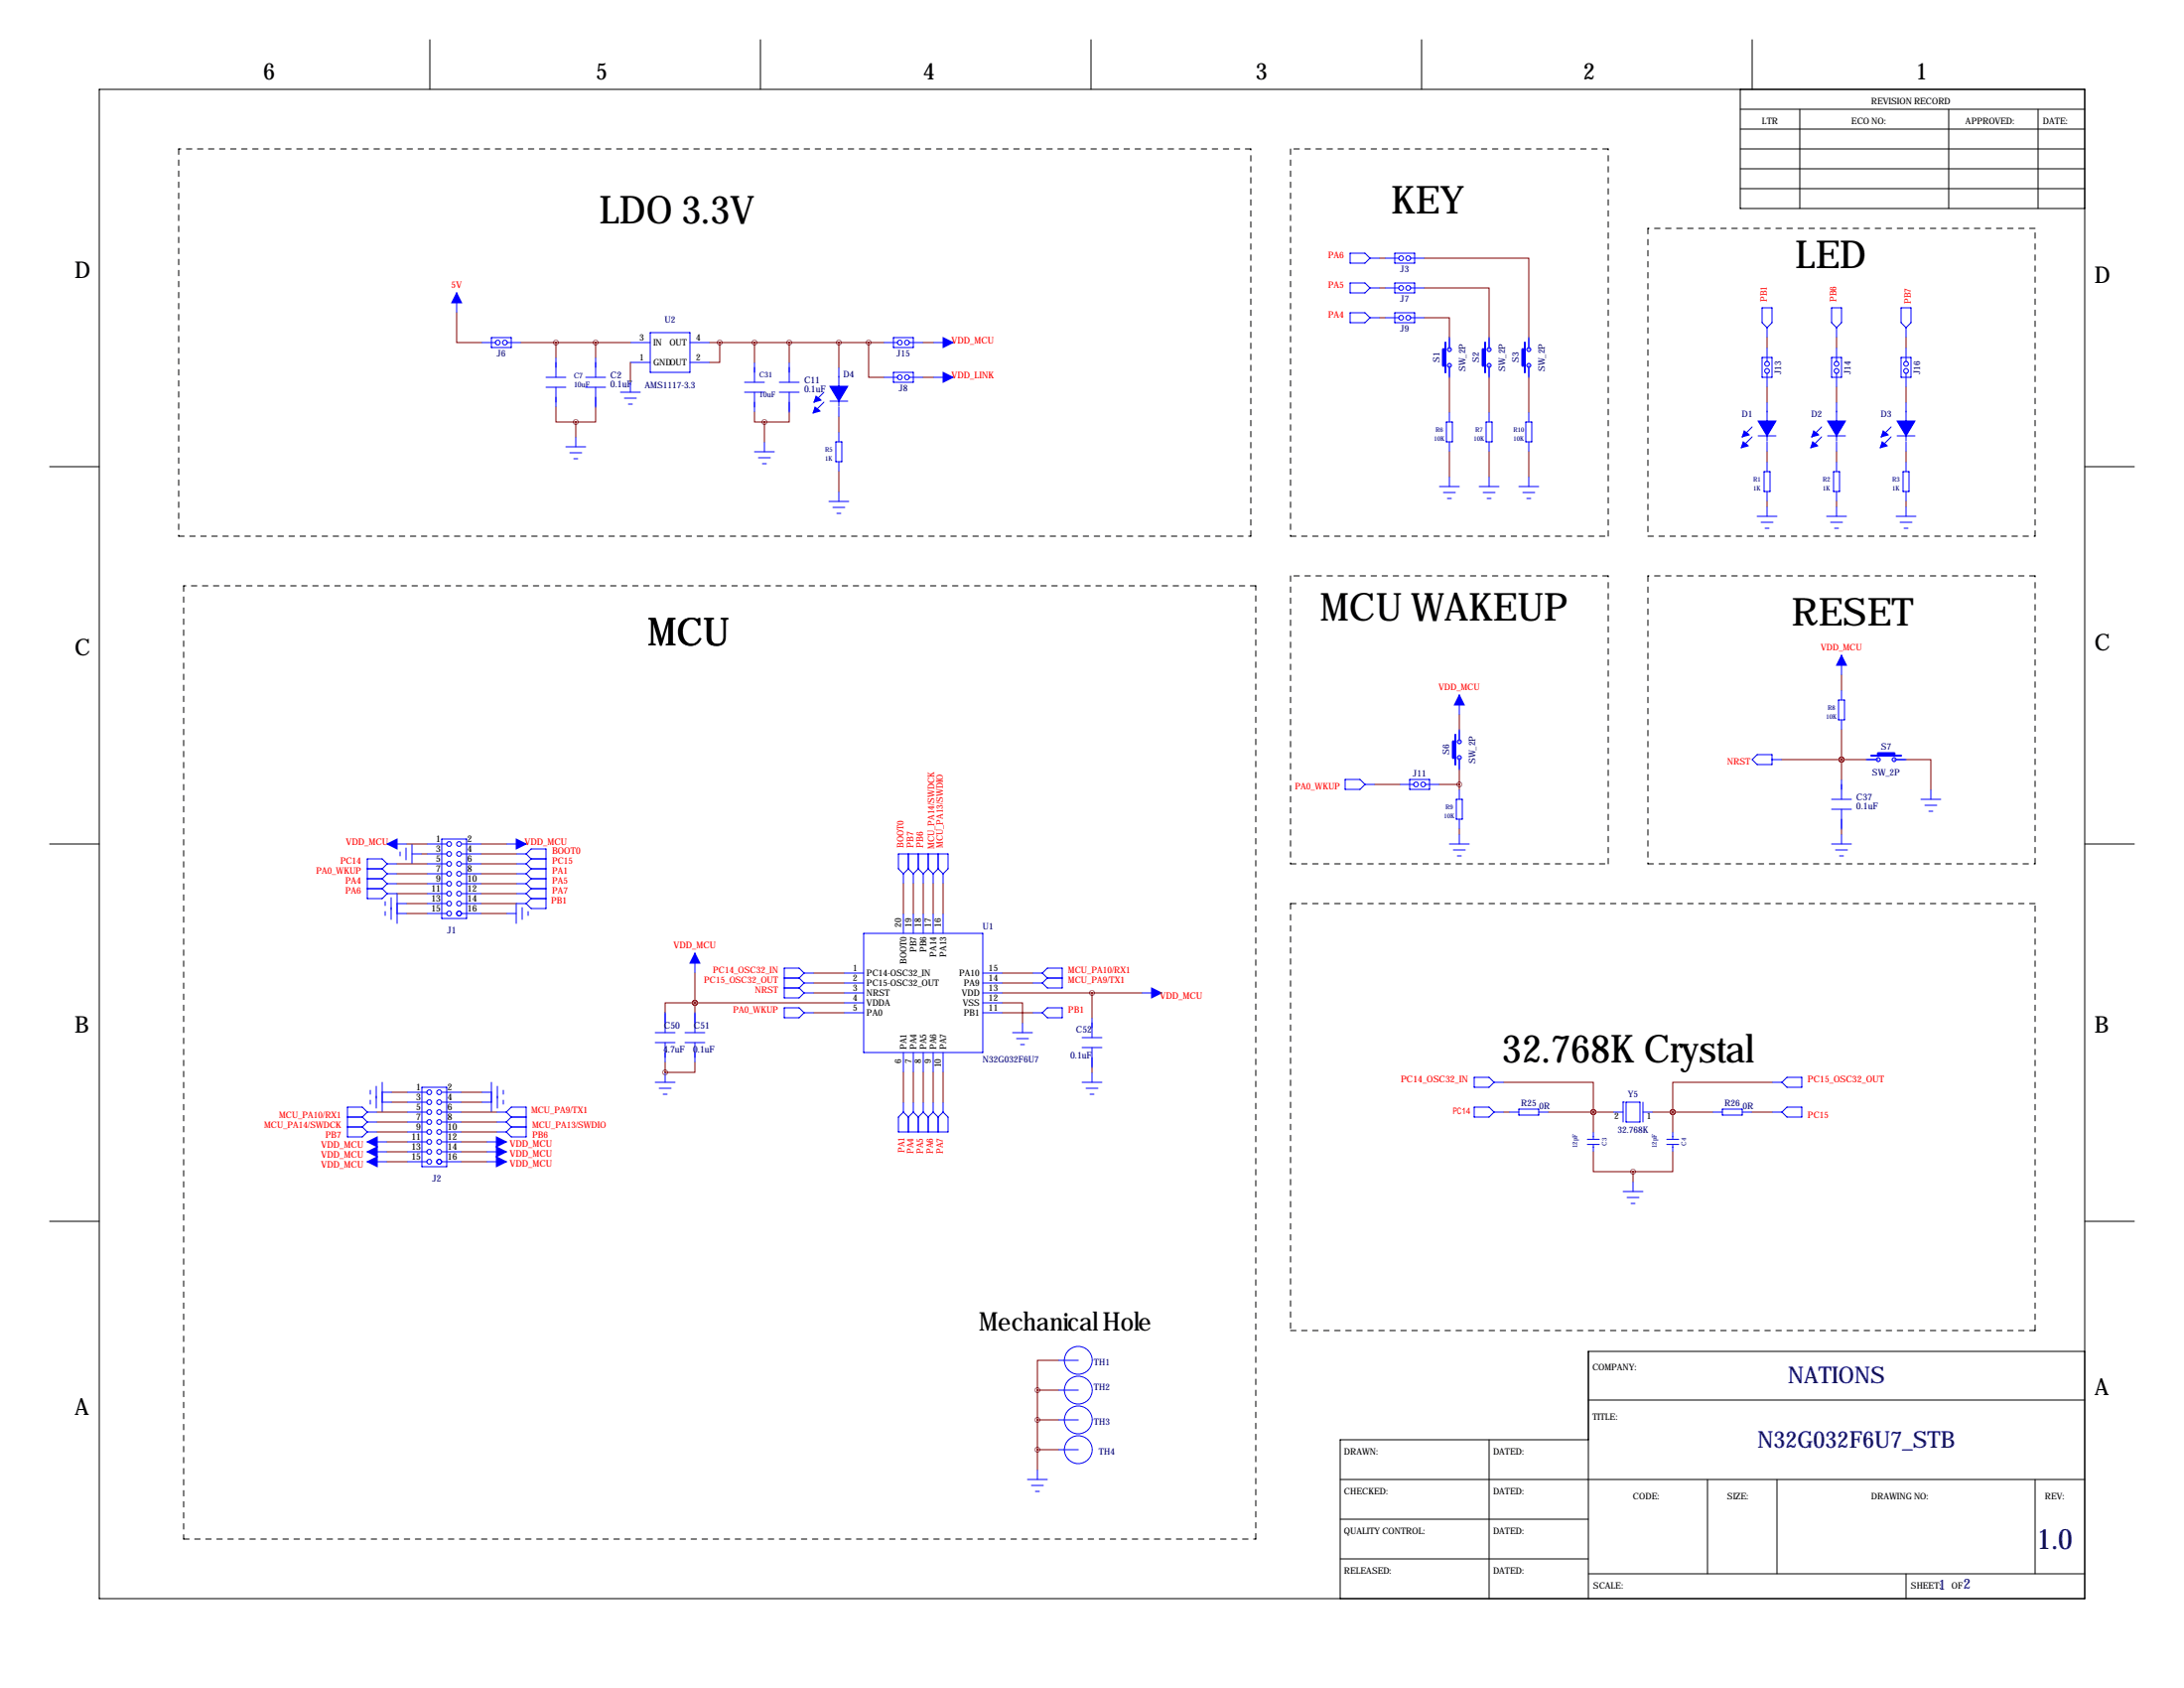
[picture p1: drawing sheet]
<svg xmlns="http://www.w3.org/2000/svg" width="559mm" height="432mm" viewBox="0 0 559 432" stroke-linecap="round" stroke-linejoin="round" font-family="sans-serif">
<g fill="none" stroke="#000" stroke-width=".25">
<path d="M110 10.2v12.7M194.6 10.2v12.7M279.1 10.2v12.7M363.7 10.2v12.7M448.3 10.2v12.7M25.4 22.9h508v386h-508zM445.3 38.1h88.1M445.3 27.9h88.1M445.3 33h88.1M445.3 22.9v30.4h88.1M460.5 27.9v25.4M498.6 27.9v25.4"/>
<path d="M521.5 27.9v25.4M445.3 43.2h88.1M445.3 48.3h88.1M12.7 119.4h12.7M533.4 119.4h12.7M12.7 215.9h12.7M533.4 215.9h12.7M12.7 312.4h12.7M533.4 312.4h12.7M406.4 358.1h127M533.4 345.7h-127v63.2M342.9 378.5h190.5"/>
<path d="M381 368.3v40.6M406.4 368.3h-63.5v40.6M436.9 378.5v24.1M454.7 378.5v24.1M520.7 378.5v24.1M342.9 388.6h63.5M342.9 398.8h63.5M406.4 402.6h127M487.7 402.6v6.3"/>
</g>
<g fill="none" stroke="#000" stroke-width=".25" stroke-dasharray="1.4 1.4">
<path d="M45.7 38.1v99.1M320 38.1h-274.3M330.2 38.1v99.1M411.5 38.1h-81.3M421.6 58.4v78.8M520.7 58.4h-99.1M45.7 137.2h274.3M320 137.2v-99.1M330.2 137.2h81.3M411.5 137.2v-99.1M421.6 137.2h99.1M520.7 137.2v-78.8"/>
<path d="M47 149.9v243.8M321.3 149.9h-274.3M330.2 147.3v73.7M411.5 147.3h-81.3M421.6 147.3v73.7M520.7 147.3h-99.1M330.2 221h81.3M330.2 231.1v109.3M411.5 221v-73.7M421.6 221h99.1M520.7 221v-73.7M520.7 231.1h-190.5"/>
<path d="M330.2 340.4h190.5M520.7 340.4v-109.3M47 393.7h274.3M321.3 393.7v-243.8"/>
</g>
<g fill="none" stroke="#00f" stroke-width=".25">
<path d="M116.8 74.9v5.1M345.4 64.8h3.8l1.3 1.2-1.3 1.3h-3.8zM345.4 72.4h3.8l1.3 1.3-1.3 1.2h-3.8zM350.5 66h2.6M350.5 73.7h2.6M354.3 66h3.6M354.3 73.7h3.6M356.9 64.8h5v2.5h-5zM356.9 72.4h5v2.5h-5zM360.9 66h3.6M360.9 73.7h3.6M450.8 78.7h2.6v3.9l-1.3 1.2-1.3-1.2z"/>
<path d="M468.6 78.7h2.6v3.9l-1.3 1.2-1.3-1.2zM486.4 78.7h2.5v3.9l-1.2 1.2-1.3-1.2zM123.2 87.6h3.5M125.7 86.4h5.1v2.5h-5.1zM129.8 87.6h3.5M139.7 96.5h5.1M139.7 99.1h5.1M142.2 91.4v5.1M142.2 99.1v5M149.9 96.5h5M149.9 99.1h5M152.4 91.4v5.1"/>
<path d="M152.4 99.1v5M161.3 87.6h5.1M161.3 92.7h5.1M161.3 97.8v2.5M166.4 85.1h10.1v10.1h-10.1zM176.5 87.6h5.1M176.5 92.7h5.1M190.5 97.8h5.1M193 92.7v5.1M199.4 97.8h5.1M201.9 92.7v5.1M214.6 94v9.9"/>
<path d="M226.1 96.5h3.5M226.1 87.6h3.5M228.6 95.2h5.1v2.6h-5.1zM228.6 86.4h5.1v2.5h-5.1zM232.7 96.5h3.5M232.7 87.6h3.5M238.8 96.5h5M238.8 87.6h5M345.4 80h3.8l1.3 1.3-1.3 1.3h-3.8zM350.5 81.3h2.6M354.3 81.3h3.6M356.9 80h5v2.6h-5z"/>
<path d="M360.9 81.3h3.6M370.8 86.4v3M370.8 93.5v3M381 86.4v3M381 93.5v3M391.2 86.4v3M391.2 93.5v3M450.8 91.4h2.6v5.1h-2.6zM452.1 83.8v2.6M452.1 88.9v3.6M452.1 95.5v3.6M468.6 91.4h2.6v5.1h-2.6z"/>
<path d="M469.9 83.8v2.6M469.9 88.9v3.6M469.9 95.5v3.6M486.4 91.4h2.5v5.1h-2.5zM487.7 83.8v2.6M487.7 88.9v3.6M487.7 95.5v3.6M144.8 114.3h5.1M145.8 115.8h3M146.8 117.3h1M147.3 111.8v2.5M158.7 100.3h5.1"/>
<path d="M159.8 101.9h3M160.8 103.4h1M190.5 100.3h5.1M193 100.3v5.1M193 115.6h5.1M194.1 117.1h3M195.1 118.6h1M195.6 113v2.6M199.4 100.3h5.1M201.9 100.3v5.1M210.8 100.3l-2.5 2.6M210.8 102.9l-2.5 2.5"/>
<path d="M212.3 102.6h4.6M213.9 113h1.5v5.1h-1.5zM214.6 104.1v2.6M214.6 110.5v2.5M214.6 118.1v2.5M370.1 107.9h1.5v5.1h-1.5zM370.8 105.4v2.5M370.8 113v2.6M380.2 107.9h1.6v5.1h-1.6zM381 105.4v2.5M381 113v2.6M390.4 107.9h1.5v5.1h-1.5z"/>
<path d="M391.2 105.4v2.5M391.2 113v2.6M448.3 109.2l-2.5 2.6M448.3 111.8l-2.5 2.5M449.8 111.5h4.6M452.1 102.9v9.9M452.1 113v2.6M452.1 118.1v2.5M466.1 109.2l-2.6 2.6M466.1 111.8l-2.6 2.5M467.6 111.5h4.6M469.9 102.9v9.9"/>
<path d="M469.9 113v2.6M469.9 118.1v2.5M483.9 109.2l-2.6 2.6M483.9 111.8l-2.6 2.5M485.4 111.5h4.6M487.7 102.9v9.9M487.7 113v2.6M487.7 118.1v2.5M212.1 128.3h5.1M213.1 129.8h3.1M214.1 131.3h1M214.6 125.7v2.6"/>
<path d="M368.3 124.5h5.1M369.3 126h3.1M370.3 127.5h1M370.8 121.9v2.6M378.5 124.5h5M379.5 126h3M380.5 127.5h1M381 121.9v2.6M388.6 124.5h5.1M389.6 126h3.1M390.7 127.5h1M391.2 121.9v2.6"/>
<path d="M449.6 132.1h5.1M450.6 133.6h3M451.4 120.6h1.5v5.1h-1.5zM451.6 135.1h1M452.1 125.7v2.6M452.1 129.5v2.6M467.4 132.1h5M468.4 133.6h3M469.1 120.6h1.6v5.1h-1.6zM469.4 135.1h1M469.9 125.7v2.6M469.9 129.5v2.6"/>
<path d="M485.1 132.1h5.1M486.2 133.6h3M486.9 120.6h1.5v5.1h-1.5zM487.2 135.1h1M487.7 125.7v2.6M487.7 129.5v2.6M373.4 177.8v5.1M470.4 179.1h1.5v5h-1.5zM471.2 167.6v5.1M471.2 176.5v2.6M344.2 199.4h3.8l1.2 1.3-1.2 1.2h-3.8zM360.7 199.4h5.1v2.5h-5.1z"/>
<path d="M373.4 186.7v3M373.4 193.8v3M449.6 193h3.8v2.6h-3.8l-1.3-1.3zM453.4 194.3h2.5M471.2 184.1v2.6M471.2 199.4v5.1M477.5 194.3h3.1M484.6 194.3h3.1M99.1 215.9h5M102.4 217.9v1M103.9 216.9v3.1M105.4 218.4h2.5"/>
<path d="M105.4 215.9v5.1M109.2 215.9h5.1M109.2 218.4h5.1M113 214.6h6.4v20.3h-6.4zM118.1 215.9h5.1M118.1 218.4h5.1M129.5 215.9h5.1M132.1 218.4h2.5M134.6 218.4l1.3-1.2h3.8v15.2h-3.8l-1.3-1.3M134.6 218.4l1.3 1.3M135.9 219.7h3.8M135.9 219.7l-1.3 1.3"/>
<path d="M232.4 218.4v3.8M234.9 218.4v3.8M237.5 218.4v3.8M240 218.4v3.8M349.2 200.7h2.6M358.1 200.7h3.6M364.7 200.7h3.6M370.8 215.9h5.1M371.9 217.4h3M372.6 204.5h1.5v5h-1.5zM372.9 218.9h1M373.4 201.9v2.6"/>
<path d="M373.4 209.5v2.6M373.4 213.4v2.5M468.6 204.5h5.1M468.6 207h5.1M468.6 215.9h5.1M469.6 217.4h3.1M470.7 218.9h1M471.2 207v5.1M471.2 213.4v2.5M491.5 204.5h5.1M492.5 206h3.1M493.5 207.5h1"/>
<path d="M494 201.9v2.6M94 224.8h3.8M94 222.2h3.8M94 227.3h3.8M97.8 222.2l1.3 1.3M97.8 224.8l1.3 1.3M97.8 227.3l1.3 1.3M98.6 230.6v1M98.6 233.2v1M99.1 221h2.5M99.1 223.5h2.5M99.1 226.1h2.5"/>
<path d="M99.1 228.6h2.5v7.6M99.1 223.5l-1.3 1.3M99.1 221l-1.3-1.3h-3.8v10.2h3.8l1.3-1.3M99.1 226.1l-1.3 1.2M99.1 221l-1.3 1.2M100.1 229.6v5.6M101.6 231.1h2.5M101.6 233.7h2.5M109.2 221h5.1M109.2 223.5h5.1M109.2 226.1h5.1M109.2 228.6h5.1"/>
<path d="M109.2 231.1h5.1M109.2 233.7h5.1M118.1 221h5.1M118.1 223.5h5.1M118.1 226.1h5.1M118.1 228.6h5.1M118.1 231.1h5.1M118.1 233.7h5.1M129.5 233.7h2.6M132.1 221h2.5M132.1 223.5h2.5M132.1 226.1h2.5"/>
<path d="M132.1 228.6h2.5M133.6 232.2v3M134.6 231.1h-2.5v5.1M134.6 223.5l1.3 1.3M134.6 226.1l1.3 1.2M134.6 228.6l1.3 1.3M134.6 221l1.3 1.2M135.1 233.2v1M135.9 224.8h3.8M135.9 222.2h3.8M135.9 222.2l-1.3 1.3M135.9 227.3h3.8"/>
<path d="M135.9 224.8l-1.3 1.3M135.9 229.9h3.8M135.9 227.3l-1.3 1.3M135.9 229.9l-1.3 1.2M221 238.8h30.5v30.4h-30.5zM231.1 223.5v2.6M231.1 233.7v5.1M231.1 223.5l-1.2-1.3v-3.8h12.7v3.8l-1.3 1.3M232.4 222.2l-1.3 1.3M232.4 222.2l1.3 1.3M233.7 223.5v2.6M233.7 233.7v5.1"/>
<path d="M234.9 222.2l-1.2 1.3M234.9 222.2l1.3 1.3M236.2 223.5v2.6M236.2 233.7v5.1M237.5 222.2l-1.3 1.3M237.5 222.2l1.3 1.3M238.8 223.5v2.6M238.8 233.7v5.1M240 222.2l1.3 1.3M240 222.2l-1.2 1.3M241.3 223.5v2.6M241.3 233.7v5.1"/>
<path d="M170.2 259.1v5.1M177.8 243.8v5.1M177.8 259.1v5.1M200.7 250.2h3.8M200.7 257.8h3.8l1.2 1.3-1.2 1.2h-3.8zM200.7 252.7h3.8M204.5 252.7l1.2 1.3M204.5 250.2l1.2 1.3M205.7 248.9h2.6M205.7 251.5h2.6M205.7 254h2.6M205.7 259.1h2.6"/>
<path d="M205.7 248.9l-1.2 1.3M205.7 248.9l-1.2-1.3h-3.8v7.7h3.8l1.2-1.3M205.7 251.5l-1.2 1.2M215.9 248.9h5.1M215.9 251.5h5.1M215.9 254h5.1M215.9 256.5h5.1M215.9 259.1h5.1M251.5 248.9h5M251.5 251.5h5M251.5 254h5M251.5 256.5h5"/>
<path d="M251.5 259.1h5M264.2 248.9h2.5M264.2 251.5h2.5M264.2 259.1h2.5M266.7 248.9l1.3-1.3h3.8v5.1h-3.8l-1.3-1.2M266.7 248.9l1.3 1.3M268 250.2h3.8M268 257.8h3.8v2.5h-3.8l-1.3-1.2zM268 250.2l-1.3 1.3M292.1 254h5.1M94.7 278.9v1M96.3 277.9v5.6"/>
<path d="M97.8 279.4h2.5M97.8 276.9v7.6M104.1 279.4h5.1M107.9 278.1h6.4v20.3h-6.4zM113 279.4h5.1M123.2 279.4h2.5M125.7 276.9v7.6M127.3 277.9v5.6M128.8 278.9v1M167.6 266.7h5.1M167.6 264.2h5.1M167.6 276.9h5.1"/>
<path d="M168.7 278.4h3M169.7 279.9h1M170.2 266.7v5.1M170.2 274.3v2.6M175.3 266.7h5M175.3 264.2h5M177.8 266.7v5.1M231.1 269.2v5.1M233.7 269.2v5.1M236.2 269.2v5.1M238.8 269.2v5.1M241.3 269.2v5.1"/>
<path d="M259.1 264.2h5.1M260.1 265.7h3M261.1 267.2h1M261.6 261.6v2.6M276.9 265.4h5M276.9 268h5M276.9 276.9h5M277.9 278.4h3M278.9 279.9h1M279.4 260.3v5.1M279.4 268v5M279.4 274.3v2.6"/>
<path d="M377.2 275.6h3.8l1.3 1.3-1.3 1.2h-3.8zM382.3 276.9h2.5M453.4 276.9h2.5M457.2 275.6h3.8v2.5h-3.8l-1.3-1.2zM88.9 285.8h3.8M88.9 288.3h3.8M92.7 285.8l1.3 1.2M92.7 288.3l1.3 1.3M94 287h2.5M94 284.5h2.5M94 289.6h2.5M94 292.1h5.1"/>
<path d="M94 294.6h5.1M94 297.2h5.1M94 284.5l-1.3-1.3h-3.8v7.6h3.8l1.3-1.2M94 284.5l-1.3 1.3M94 287l-1.3 1.3M94.7 281.4v1M97.8 281.9h2.5M104.1 281.9h5.1M104.1 287h5.1M104.1 284.5h5.1M104.1 289.6h5.1M104.1 292.1h5.1"/>
<path d="M104.1 294.6h5.1M104.1 297.2h5.1M113 281.9h5.1M113 287h5.1M113 284.5h5.1M113 289.6h5.1M113 292.1h5.1M113 294.6h5.1M113 297.2h5.1M123.2 281.9h2.5M124.5 292.1h5M124.5 294.6h5"/>
<path d="M124.5 297.2h5M127 287h2.5M127 284.5h2.5M127 289.6h2.5M128.8 281.4v1M129.5 284.5l1.3-1.3h3.8v7.6h-3.8l-1.3-1.2M129.5 287l1.3 1.3M129.5 284.5l1.3 1.3M130.8 285.8h3.8M130.8 285.8l-1.3 1.2M130.8 288.3h3.8M130.8 288.3l-1.3 1.3"/>
<path d="M231.1 281.9v2.6M231.1 284.5l-1.2 1.3v3.8h12.7v-3.8l-1.3-1.3M231.1 284.5l1.3 1.3M232.4 285.8v3.8M233.7 281.9v2.6M233.7 284.5l1.2 1.3M233.7 284.5l-1.3 1.3M234.9 285.8v3.8M236.2 281.9v2.6M236.2 284.5l1.3 1.3M236.2 284.5l-1.3 1.3M237.5 285.8v3.8"/>
<path d="M238.8 281.9v2.6M238.8 284.5l1.2 1.3M238.8 284.5l-1.3 1.3M240 285.8v3.8M241.3 281.9v2.6M241.3 284.5l-1.3 1.3M377.2 283.2h3.8l1.3 1.3-1.3 1.3h-3.8zM382.3 284.5h2.5M386.1 284.5h2.5M388.6 283.7h5.1v1.5h-5.1zM393.7 284.5h2.5M406.1 292.8h3.1"/>
<path d="M406.1 291.4h3.1M407.7 289.6v1.8M407.7 292.8v1.8M412.7 284.5h2.6M415.3 281.9h.1M415.3 281.9v5.1M416.1 281.9h3.5v5.1h-3.5zM420.4 281.9v5.1M420.4 284.5h2.5M426.5 292.8h3M426.5 291.4h3M428 289.6v1.8"/>
<path d="M428 292.8v1.8M438.1 284.5h2.6M440.7 283.7h5.1v1.5h-5.1zM445.8 284.5h2.5M453.4 284.5h2.5M457.2 283.2h3.8v2.6h-3.8l-1.3-1.3zM415.3 304.8h5.1M416.3 306.3h3.1M417.3 307.8h1M417.8 302.3v2.5M270.8 348h5.1M270.8 355.6h5.1"/>
<path d="M262.9 378.5h5.1M263.9 380h3.1M265.4 375.9v2.6M270.8 363.2h5.1M270.8 370.8h5.1M264.9 381.5h1"/>
<circle cx="358.5" cy="73.7" r=".61"/>
<circle cx="358.5" cy="66" r=".61"/>
<circle cx="360.3" cy="73.7" r=".61"/>
<circle cx="360.3" cy="66" r=".61"/>
<circle cx="127.4" cy="87.6" r=".61"/>
<circle cx="129.2" cy="87.6" r=".61"/>
<circle cx="230.2" cy="87.6" r=".61"/>
<circle cx="230.2" cy="96.5" r=".61"/>
<circle cx="232.1" cy="87.6" r=".61"/>
<circle cx="232.1" cy="96.5" r=".61"/>
<circle cx="358.5" cy="81.3" r=".61"/>
<circle cx="360.3" cy="81.3" r=".61"/>
<circle cx="370.8" cy="93.5" r=".51"/>
<circle cx="370.8" cy="89.4" r=".51"/>
<circle cx="381" cy="93.5" r=".51"/>
<circle cx="381" cy="89.4" r=".51"/>
<circle cx="391.2" cy="93.5" r=".51"/>
<circle cx="391.2" cy="89.4" r=".51"/>
<circle cx="452.1" cy="93.1" r=".61"/>
<circle cx="452.1" cy="94.9" r=".61"/>
<circle cx="469.9" cy="93.1" r=".61"/>
<circle cx="469.9" cy="94.9" r=".61"/>
<circle cx="487.7" cy="93.1" r=".61"/>
<circle cx="487.7" cy="94.9" r=".61"/>
<circle cx="373.4" cy="193.8" r=".51"/>
<circle cx="373.4" cy="189.7" r=".51"/>
<circle cx="480.6" cy="194.3" r=".51"/>
<circle cx="484.6" cy="194.3" r=".51"/>
<circle cx="114.9" cy="215.9" r=".61"/>
<circle cx="114.9" cy="218.4" r=".61"/>
<circle cx="117.4" cy="215.9" r=".61"/>
<circle cx="117.4" cy="218.4" r=".61"/>
<circle cx="362.3" cy="200.7" r=".61"/>
<circle cx="364.1" cy="200.7" r=".61"/>
<circle cx="114.9" cy="228.6" r=".61"/>
<circle cx="114.9" cy="221" r=".61"/>
<circle cx="114.9" cy="231.1" r=".61"/>
<circle cx="114.9" cy="233.7" r=".61"/>
<circle cx="114.9" cy="223.5" r=".61"/>
<circle cx="114.9" cy="226.1" r=".61"/>
<circle cx="117.4" cy="228.6" r=".61"/>
<circle cx="117.4" cy="221" r=".61"/>
<circle cx="117.4" cy="231.1" r=".61"/>
<circle cx="117.4" cy="233.7" r=".61"/>
<circle cx="117.4" cy="226.1" r=".61"/>
<circle cx="117.4" cy="223.5" r=".61"/>
<circle cx="109.8" cy="279.4" r=".61"/>
<circle cx="112.4" cy="279.4" r=".61"/>
<circle cx="109.8" cy="294.6" r=".61"/>
<circle cx="109.8" cy="281.9" r=".61"/>
<circle cx="109.8" cy="289.6" r=".61"/>
<circle cx="109.8" cy="292.1" r=".61"/>
<circle cx="109.8" cy="284.5" r=".61"/>
<circle cx="109.8" cy="297.2" r=".61"/>
<circle cx="109.8" cy="287" r=".61"/>
<circle cx="112.4" cy="294.6" r=".61"/>
<circle cx="112.4" cy="281.9" r=".61"/>
<circle cx="112.4" cy="289.6" r=".61"/>
<circle cx="112.4" cy="292.1" r=".61"/>
<circle cx="112.4" cy="297.2" r=".61"/>
<circle cx="112.4" cy="284.5" r=".61"/>
<circle cx="112.4" cy="287" r=".61"/>
<circle cx="275.9" cy="355.6" r="3.6"/>
<circle cx="275.9" cy="348" r="3.6"/>
<circle cx="275.9" cy="370.8" r="3.6"/>
<circle cx="275.9" cy="363.2" r="3.6"/>
</g>
<g fill="#00f" stroke="#00f" stroke-width=".25">
<path d="M452.1 107.7h2.3l-2.3 3.8z"/>
<path d="M449.8 107.7h2.3v3.8z"/>
<path d="M446.3 110.2l1.2 1.1-1.7 .5z"/>
<path d="M446 113l1.3 1-1.8 .6z"/>
<path d="M469.9 107.7h2.3l-2.3 3.8z"/>
<path d="M467.6 107.7h2.3v3.8z"/>
<path d="M464.1 110.2l1.2 1.1-1.8 .5z"/>
<path d="M463.8 113l1.3 1-1.8 .6z"/>
<path d="M487.7 107.7h2.3l-2.3 3.8z"/>
<path d="M485.4 107.7h2.3v3.8z"/>
<path d="M481.8 110.2l1.3 1.1-1.8 .5z"/>
<path d="M481.6 113l1.3 1-1.8 .6z"/>
<path d="M214.6 98.8h2.3l-2.3 3.8z"/>
<path d="M212.3 98.8h2.3v3.8z"/>
<path d="M208.8 101.3l1.3 1.1-1.8 .5z"/>
<path d="M208.5 104.1l1.3 1.1-1.8 .5z"/>
<path d="M471.2 167.6l1.2 2.6h-2.5z"/>
<path d="M373.4 177.8l1.2 2.5h-2.5z"/>
<path d="M241.3 86.4l2.5 1.2-2.5 1.3z"/>
<path d="M116.8 74.9l1.3 2.6h-2.5z"/>
<path d="M241.3 95.2l2.5 1.3-2.5 1.3z"/>
<path d="M127 293.4l2.5 1.2-2.5 1.3z"/>
<path d="M94 294.6l2.5-1.2v2.5z"/>
<path d="M132.1 214.6l2.5 1.3-2.5 1.3z"/>
<path d="M99.1 215.9l2.5-1.3v2.6z"/>
<path d="M127 295.9l2.5 1.3-2.5 1.2z"/>
<path d="M94 297.2l2.5-1.3v2.5z"/>
<path d="M177.8 243.8l1.3 2.6h-2.6z"/>
<path d="M294.6 252.7l2.6 1.3-2.6 1.3z"/>
<path d="M127 290.8l2.5 1.3-2.5 1.3z"/>
<path d="M94 292.1l2.5-1.3v2.6z"/>
</g>
<path d="M369.8 87.6v7.6M380 87.6v7.6M390.1 87.6v7.6M372.4 188v7.6M478.8 193.3h7.6" fill="none" stroke="#00f" stroke-width=".51"/>
<path d="M369.3 89.4v4.1M379.5 89.4v4.1M389.6 89.4v4.1M371.9 189.7v4.1M480.6 192.8h4" fill="none" stroke="#00f" stroke-width=".76"/>
<g fill="none" stroke="#800000" stroke-width=".25">
<path d="M353.1 66h1.2M353.1 73.7h1.2M364.5 73.7h16.5v12.7M364.5 66h26.7v20.4M116.8 80v7.6h6.4M133.3 87.6h28M142.2 87.6v3.8M152.4 87.6v3.8M161.3 92.7v5.1M181.6 87.6h44.5M184.1 87.6v5.1h-2.5M193 87.6v5.1"/>
<path d="M201.9 87.6v5.1M214.6 87.6v6.4M222.2 87.6v8.9h3.9M236.2 87.6h2.6M236.2 96.5h2.6M353.1 81.3h1.2M364.5 81.3h6.3v5.1M370.8 96.5v8.9M381 96.5v8.9M391.2 96.5v8.9M452.1 86.4v2.5M452.1 99.1v3.8"/>
<path d="M469.9 86.4v2.5M469.9 99.1v3.8M487.7 86.4v2.5M487.7 99.1v3.8M142.2 104.1v3.8h5.1M147.3 107.9v3.9M152.4 104.1v3.8h-5.1M193 105.4v2.5h2.6M195.6 107.9v5.1M201.9 105.4v2.5h-6.3M214.6 106.7v3.8M370.8 115.6v6.3"/>
<path d="M381 115.6v6.3M391.2 115.6v6.3M452.1 115.6v2.5M469.9 115.6v2.5M487.7 115.6v2.5M214.6 120.6v5.1M452.1 128.3v1.2M469.9 128.3v1.2M487.7 128.3v1.2M471.2 172.7v3.8M373.4 182.9v3.8M373.4 196.8v5.1"/>
<path d="M455.9 194.3h21.6M471.2 194.3h.1M471.2 186.7v12.7M487.7 194.3h6.3v7.6M104.1 215.9h5.1M107.9 218.4h1.3M123.2 215.9h6.3M123.2 218.4h8.9M351.8 200.7h6.3M368.3 200.7h5.1M373.4 212.1v1.3M471.2 212.1v1.3"/>
<path d="M101.6 223.5h7.6M101.6 226.1h7.6M101.6 228.6h7.6M101.6 221h7.6M104.1 231.1h5.1M104.1 233.7h5.1M123.2 223.5h8.9M123.2 226.1h8.9M123.2 228.6h8.9M123.2 231.1h8.9M123.2 233.7h6.3M123.2 221h8.9"/>
<path d="M231.1 226.1v7.6M233.7 226.1v7.6M236.2 226.1v7.6M238.8 226.1v7.6M241.3 226.1v7.6M177.8 256.5h-7.6v2.6M177.8 256.5h.1M177.8 256.5h38.1M177.8 248.9v10.2M208.3 248.9h7.6M208.3 254h7.6M208.3 251.5h7.6"/>
<path d="M208.3 259.1h7.6M256.5 254h22.9M256.5 256.5h5.1v5.1M256.5 248.9h7.7M256.5 251.5h7.7M256.5 259.1h7.7M279.4 254h12.7M279.4 254v6.3M100.3 279.4h3.8M118.1 279.4h5.1M170.2 274.3h.1M170.2 271.8v2.5"/>
<path d="M177.8 271.8v2.5h-7.6M231.1 274.3v7.6M233.7 274.3v7.6M236.2 274.3v7.6M238.8 274.3v7.6M241.3 274.3v7.6M279.4 273v1.3M384.8 276.9h22.9v7.6M453.4 276.9h-25.4v7.6M96.5 284.5h7.6M96.5 287h7.6M96.5 289.6h7.6"/>
<path d="M99.1 294.6h5M99.1 297.2h5M99.1 292.1h5M100.3 281.9h3.8M118.1 284.5h8.9M118.1 287h8.9M118.1 289.6h8.9M118.1 294.6h6.4M118.1 281.9h5.1M118.1 297.2h6.4M118.1 292.1h6.4M384.8 284.5h1.3"/>
<path d="M396.2 284.5h16.5M407.7 294.6v5.1h10.1M407.7 284.5h.1M407.7 284.5v5.1M417.8 299.7v2.6M422.9 284.5h15.2M428 294.6v5.1h-10.2M428 284.5h.1M428 284.5v5.1M448.3 284.5h5.1M265.4 355.6h5.4M265.4 355.6v20.3"/>
<path d="M270.8 348h-5.4v7.6M265.4 370.8h5.4M265.4 363.2h5.4"/>
</g>
<path d="M471.1 194.3a.05 .05 0 0 0 .1 0 .05 .05 0 0 0-.1 0zM471.1 194.3a.05 .05 0 0 0 .1 0 .05 .05 0 0 0-.1 0zM373.3 200.7a.05 .05 0 0 0 .1 0 .05 .05 0 0 0-.1 0zM142.2 87.6a.05 .05 0 0 0 .1 0 .05 .05 0 0 0-.1 0zM184.1 87.6a.05 .05 0 0 0 .1 0 .05 .05 0 0 0-.1 0zM193 87.6a.05 .05 0 0 0 .1 0 .05 .05 0 0 0-.1 0zM214.6 87.6a.05 .05 0 0 0 .1 0 .05 .05 0 0 0-.1 0zM222.2 87.6a.05 .05 0 0 0 .1 0 .05 .05 0 0 0-.1 0zM147.3 108a.05 .05 0 0 0 .1 0 .05 .05 0 0 0-.1 0zM195.5 108a.05 .05 0 0 0 .1 0 .05 .05 0 0 0-.1 0zM201.9 87.6a.05 .05 0 0 0 .1 0 .05 .05 0 0 0-.1 0zM265.4 363.2a.05 .05 0 0 0 .1 0 .05 .05 0 0 0-.1 0zM265.4 355.6a.05 .05 0 0 0 .1 0 .05 .05 0 0 0-.1 0zM265.4 370.8a.05 .05 0 0 0 .1 0 .05 .05 0 0 0-.1 0zM170.1 274.3a.05 .05 0 0 0 .1 0 .05 .05 0 0 0-.1 0zM407.6 284.5a.05 .05 0 0 0 .1 0 .05 .05 0 0 0-.1 0zM427.9 284.5a.05 .05 0 0 0 .1 0 .05 .05 0 0 0-.1 0zM417.8 299.7a.05 .05 0 0 0 .1 0 .05 .05 0 0 0-.1 0zM407.6 284.5a.05 .05 0 0 0 .1 0 .05 .05 0 0 0-.1 0zM427.9 284.5a.05 .05 0 0 0 .1 0 .05 .05 0 0 0-.1 0z" fill="#800000" stroke="#800000" stroke-width="1.3"/>
<g font-size="9.9">
<text x="153.4" y="57.1">LDO 3.3V</text>
<text x="356" y="54.6">KEY</text>
<text x="459.4" y="68.6">LED</text>
<text x="337.8" y="158.8">MCU WAKEUP</text>
<text x="458.5" y="160">RESET</text>
<text x="165.7" y="165.1">MCU</text>
<text x="384.3" y="271.8">32.768K Crystal</text>
</g>
<text font-size="7.3" fill="#000080" x="521.2" y="396.1">1.0</text>
<text font-size="6.6" x="250.4" y="340.4">Mechanical Hole</text>
<g font-size="5.9">
<text x="67.3" y="20.3">6</text>
<text x="152.4" y="20.3">5</text>
<text x="236.2" y="20.3">4</text>
<text x="321.3" y="20.3">3</text>
<text x="405.1" y="20.3">2</text>
<text x="490.2" y="20.3">1</text>
<text x="19" y="71.1">D</text>
<text x="535.9" y="72.4">D</text>
<text x="19" y="167.6">C</text>
<text x="535.9" y="166.4">C</text>
<text x="19" y="264.2">B</text>
<text x="535.9" y="264.2">B</text>
<text x="535.9" y="356.9">A</text>
<text x="19" y="361.9">A</text>
</g>
<g font-size="5.9" fill="#000080">
<text x="457.5" y="353.8">NATIONS</text>
<text x="449.7" y="370.3">N32G032F6U7_STB</text>
</g>
<g font-size="3.6" fill="#000080">
<text x="496.1" y="406.6">1</text>
<text x="502.4" y="406.3">2</text>
</g>
<g font-size="2.4" fill="#f00">
<text x="115.5" y="73.7">5V</text>
<text x="243.5" y="87.9">VDD_MCU</text>
<text x="243.5" y="96.8">VDD_LINK</text>
<text x="88.5" y="216.2">VDD_MCU</text>
<text x="134.3" y="216.2">VDD_MCU</text>
<text x="141.2" y="218.4">BOOT0</text>
<text x="233.7" y="216.9" transform="rotate(-90 233.7 216.9)">PB7</text>
<text x="236.2" y="216.9" transform="rotate(-90 236.2 216.9)">PB6</text>
<text x="172.4" y="242.6">VDD_MCU</text>
<text x="296.8" y="255.6">VDD_MCU</text>
<text x="358.4" y="276.9">PC14_OSC32_IN</text>
<text x="462.5" y="276.9">PC15_OSC32_OUT</text>
<text x="82.2" y="293.7">VDD_MCU</text>
<text x="130.5" y="293.4">VDD_MCU</text>
<text x="82.2" y="296.2">VDD_MCU</text>
<text x="82.2" y="298.8">VDD_MCU</text>
<text x="130.5" y="295.9">VDD_MCU</text>
<text x="130.5" y="298.4">VDD_MCU</text>
</g>
<g font-size="2.4" fill="#000080">
<text x="156.2" y="96.8">C2</text>
<text x="156.2" y="99.1">0.1uF</text>
<text x="205.7" y="98">C11</text>
<text x="205.7" y="100.4">0.1uF</text>
<text x="475" y="204.7">C37</text>
<text x="475" y="207.1">0.1uF</text>
<text x="114.4" y="238.8">J1</text>
<text x="169.9" y="263.2">C50</text>
<text x="177.5" y="263.2">C51</text>
<text x="169.7" y="269.2">4.7uF</text>
<text x="177.3" y="269.2">0.1uF</text>
<text x="275.3" y="264.2">C52</text>
<text x="273.8" y="270.8">0.1uF</text>
<text x="110.6" y="302.3">J2</text>
</g>
<g font-size="2.4">
<text x="111.6" y="215.4">1</text>
<text x="119.6" y="215.4">2</text>
<text x="111.6" y="217.9">3</text>
<text x="111.6" y="220.5">5</text>
<text x="119.6" y="217.9">4</text>
<text x="119.6" y="220.5">6</text>
<text x="111.6" y="223">7</text>
<text x="111.6" y="225.6">9</text>
<text x="119.6" y="223">8</text>
<text x="119.6" y="225.6">10</text>
<text x="110.3" y="228.1">11</text>
<text x="110.3" y="230.6">13</text>
<text x="110.3" y="233.2">15</text>
<text x="119.6" y="228.1">12</text>
<text x="119.6" y="230.6">14</text>
<text x="119.6" y="233.2">16</text>
<text x="106.5" y="278.9">1</text>
<text x="106.5" y="281.4">3</text>
<text x="114.6" y="278.9">2</text>
<text x="114.6" y="281.4">4</text>
<text x="106.5" y="284">5</text>
<text x="106.5" y="286.5">7</text>
<text x="114.6" y="284">6</text>
<text x="114.6" y="286.5">8</text>
<text x="105.2" y="291.6">11</text>
<text x="106.5" y="289.1">9</text>
<text x="114.6" y="289.1">10</text>
<text x="114.6" y="291.6">12</text>
<text x="105.2" y="294.1">13</text>
<text x="105.2" y="296.7">15</text>
<text x="114.6" y="294.1">14</text>
<text x="114.6" y="296.7">16</text>
</g>
<g font-size="2.3">
<text x="478.8" y="26.7">REVISION RECORD</text>
<text x="450.8" y="31.8">LTR</text>
<text x="473.7" y="31.8">ECO NO:</text>
<text x="502.9" y="31.8">APPROVED:</text>
<text x="522.7" y="31.8">DATE:</text>
<text x="163.7" y="87.1">3</text>
<text x="167.1" y="88.4">IN</text>
<text x="171.3" y="88.4">OUT</text>
<text x="178.1" y="87.1">4</text>
<text x="163.7" y="92.2">1</text>
<text x="167.1" y="93.5">GNDOUT</text>
<text x="178.1" y="92.2">2</text>
<text x="230.6" y="237.2" transform="rotate(-90 230.6 237.2)">20</text>
<text x="233.2" y="237.2" transform="rotate(-90 233.2 237.2)">19</text>
<text x="235.7" y="237.2" transform="rotate(-90 235.7 237.2)">18</text>
<text x="238.3" y="237.2" transform="rotate(-90 238.3 237.2)">17</text>
<text x="240.8" y="237.2" transform="rotate(-90 240.8 237.2)">16</text>
<text x="234.4" y="243.6" transform="rotate(-90 234.4 243.6)">PB7</text>
<text x="237" y="243.6" transform="rotate(-90 237 243.6)">PB6</text>
<text x="239.5" y="244.8" transform="rotate(-90 239.5 244.8)">PA14</text>
<text x="242.1" y="244.8" transform="rotate(-90 242.1 244.8)">PA13</text>
<text x="218.3" y="248.4">1</text>
<text x="218.3" y="251">2</text>
<text x="221.7" y="249.7">PC14-OSC32_IN</text>
<text x="231.9" y="246.6" transform="rotate(-90 231.9 246.6)">BOOT0</text>
<text x="245.4" y="249.7">PA10</text>
<text x="253" y="251">14</text>
<text x="253" y="248.4">15</text>
<text x="218.3" y="253.5">3</text>
<text x="218.3" y="256">4</text>
<text x="221.7" y="252.2">PC15-OSC32_OUT</text>
<text x="221.7" y="254.8">NRST</text>
<text x="221.7" y="257.3">VDDA</text>
<text x="246.1" y="254.8">VDD</text>
<text x="246.4" y="257.3">VSS</text>
<text x="246.6" y="252.2">PA9</text>
<text x="253" y="256">12</text>
<text x="253" y="253.5">13</text>
<text x="218.3" y="258.6">5</text>
<text x="221.7" y="259.8">PA0</text>
<text x="246.6" y="259.8">PB1</text>
<text x="253" y="258.6">11</text>
<text x="231.9" y="268.5" transform="rotate(-90 231.9 268.5)">PA1</text>
<text x="234.4" y="268.5" transform="rotate(-90 234.4 268.5)">PA4</text>
<text x="237" y="268.5" transform="rotate(-90 237 268.5)">PA5</text>
<text x="239.5" y="268.5" transform="rotate(-90 239.5 268.5)">PA6</text>
<text x="242.1" y="268.5" transform="rotate(-90 242.1 268.5)">PA7</text>
<text x="230.6" y="272" transform="rotate(-90 230.6 272)">6</text>
<text x="233.2" y="272" transform="rotate(-90 233.2 272)">7</text>
<text x="235.7" y="272" transform="rotate(-90 235.7 272)">8</text>
<text x="238.3" y="272" transform="rotate(-90 238.3 272)">9</text>
<text x="240.8" y="273.1" transform="rotate(-90 240.8 273.1)">10</text>
<text x="413.1" y="286.3">2</text>
<text x="421.4" y="286.3">1</text>
<text x="407.4" y="350.5">COMPANY:</text>
<text x="407.4" y="363.2">TITLE:</text>
<text x="343.9" y="372.1">DRAWN:</text>
<text x="382" y="372.1">DATED:</text>
<text x="343.9" y="382.3">CHECKED:</text>
<text x="382" y="382.3">DATED:</text>
<text x="417.8" y="383.5">CODE:</text>
<text x="442" y="383.5">SIZE:</text>
<text x="478.8" y="383.5">DRAWING NO:</text>
<text x="523.2" y="383.5">REV:</text>
<text x="343.9" y="392.4">QUALITY CONTROL:</text>
<text x="382" y="392.4">DATED:</text>
<text x="343.9" y="402.6">RELEASED:</text>
<text x="382" y="402.6">DATED:</text>
<text x="407.7" y="406.4">SCALE:</text>
<text x="488.9" y="406.4">SHEET:</text>
<text x="499.4" y="406.4">OF</text>
</g>
<g font-size="2.3" fill="#f00">
<text x="339.8" y="66">PA6</text>
<text x="339.8" y="73.7">PA5</text>
<text x="452.1" y="77.2" transform="rotate(-90 452.1 77.2)">PB1</text>
<text x="469.9" y="77.2" transform="rotate(-90 469.9 77.2)">PB6</text>
<text x="488.9" y="77.7" transform="rotate(-90 488.9 77.7)">PB7</text>
<text x="339.8" y="81.3">PA4</text>
<text x="465.9" y="166.4">VDD_MCU</text>
<text x="368.1" y="176.5">VDD_MCU</text>
<text x="442" y="195.6">NRST</text>
<text x="331.3" y="201.9">PA0_WKUP</text>
<text x="87.1" y="221">PC14</text>
<text x="141.2" y="221">PC15</text>
<text x="231.1" y="216.9" transform="rotate(-90 231.1 216.9)">BOOT0</text>
<text x="239" y="217.2" transform="rotate(-90 239 217.2)">MCU_PA14/SWDCK</text>
<text x="241.3" y="216.9" transform="rotate(-90 241.3 216.9)">MCU_PA13/SWDIO</text>
<text x="80.9" y="223.5">PA0_WKUP</text>
<text x="88.4" y="226.1">PA4</text>
<text x="141.2" y="223.5">PA1</text>
<text x="141.2" y="226.1">PA5</text>
<text x="88.4" y="228.6">PA6</text>
<text x="141" y="231.1">PB1</text>
<text x="141.2" y="228.6">PA7</text>
<text x="180.2" y="251.5">PC15_OSC32_OUT</text>
<text x="182.4" y="248.9">PC14_OSC32_IN</text>
<text x="273.3" y="248.9">MCU_PA10/RX1</text>
<text x="273.3" y="251.5">MCU_PA9/TX1</text>
<text x="193.2" y="254">NRST</text>
<text x="187.5" y="259.1">PA0_WKUP</text>
<text x="273.3" y="259.1">PB1</text>
<text x="71.4" y="286">MCU_PA10/RX1</text>
<text x="135.9" y="284.7">MCU_PA9/TX1</text>
<text x="371.7" y="285">PC14</text>
<text x="462.5" y="286">PC15</text>
<text x="67.6" y="288.6">MCU_PA14/SWDCK</text>
<text x="83.3" y="291.1">PB7</text>
<text x="136.1" y="288.6">MCU_PA13/SWDIO</text>
<text x="136.1" y="291.1">PB6</text>
<text x="231.4" y="294.9" transform="rotate(-90 231.4 294.9)">PA1</text>
<text x="233.7" y="295.2" transform="rotate(-90 233.7 295.2)">PA4</text>
<text x="236.2" y="295.2" transform="rotate(-90 236.2 295.2)">PA5</text>
<text x="238.8" y="295.2" transform="rotate(-90 238.8 295.2)">PA6</text>
<text x="241.3" y="295.2" transform="rotate(-90 241.3 295.2)">PA7</text>
</g>
<g font-size="2.3" fill="#000080">
<text x="358.3" y="69.6">J3</text>
<text x="358.3" y="77.2">J7</text>
<text x="170.1" y="82.6">U2</text>
<text x="358.3" y="84.8">J9</text>
<text x="127.2" y="91.2">J6</text>
<text x="229.4" y="91.2">J15</text>
<text x="368.3" y="92.8" transform="rotate(-90 368.3 92.8)">S1</text>
<text x="374.9" y="95" transform="rotate(-90 374.9 95)">SW_2P</text>
<text x="378.5" y="92.8" transform="rotate(-90 378.5 92.8)">S2</text>
<text x="385.1" y="95" transform="rotate(-90 385.1 95)">SW_2P</text>
<text x="388.6" y="92.8" transform="rotate(-90 388.6 92.8)">S3</text>
<text x="395.2" y="95" transform="rotate(-90 395.2 95)">SW_2P</text>
<text x="455.7" y="95.7" transform="rotate(-90 455.7 95.7)">J13</text>
<text x="473.5" y="95.7" transform="rotate(-90 473.5 95.7)">J14</text>
<text x="491.2" y="95.7" transform="rotate(-90 491.2 95.7)">J16</text>
<text x="165" y="99.3">AMS1117-3.3</text>
<text x="215.8" y="96.5">D4</text>
<text x="230" y="100.1">J8</text>
<text x="445.7" y="106.7">D1</text>
<text x="463.4" y="106.7">D2</text>
<text x="481.2" y="106.7">D3</text>
<text x="481.3" y="191.8">S7</text>
<text x="370.8" y="193.1" transform="rotate(-90 370.8 193.1)">S6</text>
<text x="377.5" y="195.3" transform="rotate(-90 377.5 195.3)">SW_2P</text>
<text x="361.5" y="198.6">J11</text>
<text x="479" y="198.4">SW_2P</text>
<text x="251.5" y="237.7">U1</text>
<text x="251.5" y="271.8">N32G032F6U7</text>
<text x="416.5" y="280.7">Y5</text>
<text x="389.2" y="283">R25</text>
<text x="393.8" y="283.7">0R</text>
<text x="441.3" y="283">R26</text>
<text x="445.9" y="283.7">0R</text>
<text x="413.9" y="289.8">32.768K</text>
<text x="279.9" y="349.2">TH1</text>
<text x="279.9" y="355.6">TH2</text>
<text x="279.9" y="364.5">TH3</text>
<text x="281.2" y="372.1">TH4</text>
</g>
<g font-size="2" fill="#000080">
<text x="146.8" y="96.8">C7</text>
<text x="146.8" y="99.1">10uF</text>
<text x="194.3" y="96.5">C31</text>
<text x="194.3" y="101.6">10uF</text>
</g>
<g font-size="1.7" fill="#000080">
<text x="403.6" y="293.6" transform="rotate(-90 403.6 293.6)">12pF</text>
<text x="411.1" y="293.1" transform="rotate(-90 411.1 293.1)">C3</text>
<text x="423.9" y="293.6" transform="rotate(-90 423.9 293.6)">12pF</text>
<text x="431.4" y="293.1" transform="rotate(-90 431.4 293.1)">C4</text>
</g>
<g font-size="1.6" fill="#000080">
<text x="366.9" y="112.9">10K</text>
<text x="367.3" y="110.5">R6</text>
<text x="377.1" y="112.9">10K</text>
<text x="377.5" y="110.5">R7</text>
<text x="387.2" y="110.5">R10</text>
<text x="387.3" y="112.9">10K</text>
<text x="211.1" y="115.6">R5</text>
<text x="211.2" y="117.9">1K</text>
<text x="448.6" y="123.2">R1</text>
<text x="448.6" y="125.6">1K</text>
<text x="466.4" y="123.2">R2</text>
<text x="466.4" y="125.6">1K</text>
<text x="484.2" y="123.2">R3</text>
<text x="484.2" y="125.6">1K</text>
<text x="467.3" y="184">10K</text>
<text x="467.6" y="181.6">R8</text>
<text x="369.5" y="209.4">10K</text>
<text x="369.9" y="207">R9</text>
</g>
</svg>
